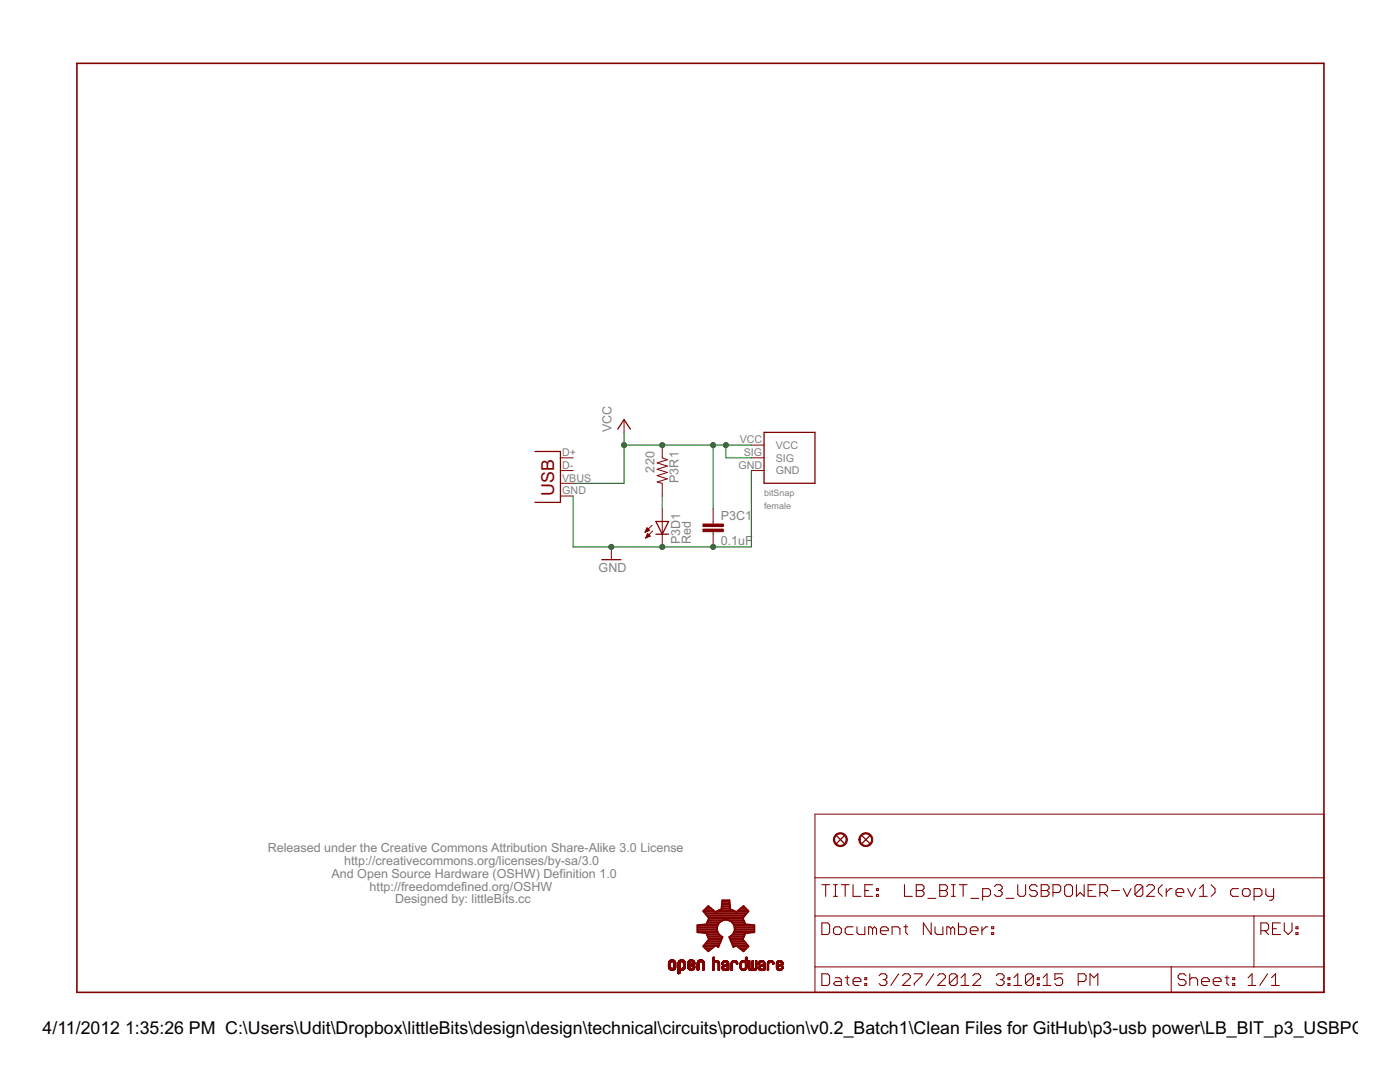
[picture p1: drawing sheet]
<svg xmlns="http://www.w3.org/2000/svg" width="279mm" height="216mm" viewBox="0 0 279 216" stroke-linecap="round" stroke-linejoin="round" font-family="sans-serif">
<path d="M15.3 12.6h248.9v185.4h-248.9z" fill="none" stroke="#800000" stroke-width=".32"/>
<g fill="none" stroke="#800000" stroke-width=".2">
<path d="M111.8 91.4h2.6M111.8 93.9h2.6M111.8 96.4h2.6M111.8 99h2.6M124.5 83.7v2.6M132.2 88.8v2.6l1 .3-2.1 .7 2.1 .6-2.1 .6 2.1 .7-2.1 .6 2.1 .6-2.1 .7 1.1 .2v2.6M149.9 91.4h2.6M149.9 93.9h2.6M149.9 88.8h2.6M122 109.1v2.6M128.8 106.1h.2M128.8 106h.5"/>
<path d="M128.9 105.9h.7M128.9 107.3h.1M128.9 107.2h.3M128.9 105.7h.6M129 105.6h.4M129 107.1h.5M129 105.5h.3M129 107h.7M129.1 105.4h.1M129.1 106.8h.5M129.1 105.3l.5 .5-.9 .4zM129.1 106.7h.4"/>
<path d="M129.2 106.6h.2M129.2 106.5l.6 .5-.9 .4zM130.1 104.8l-1.4 1.4M130.3 106l-1.4 1.4M132.2 101.5v7.6M142.3 101.5v3.1M142.3 106.1v3M162.6 162.5h101.6v35.5h-101.6zM162.6 175.2h101.6M133.4 192.9h.4M133.4 192.8h.4M133.4 192.7h.4"/>
<path d="M133.4 192.6h.4M133.4 192.5h.4M133.4 192.4h.4M133.4 192.3h.4M133.4 192.2h.4M133.4 193h.4M133.4 192.1h.4M133.4 193.2h.6M133.4 193.1h.5M133.5 193.2l1.3 .1M133.5 191.9h1.3M133.5 193.3h1.3"/>
<path d="M133.5 191.8h1.2M133.6 193.4h1.1M133.6 191.7h1.1M133.6 191.7h1M133.7 191.6h.9M133.8 193.5h.7M133.8 191.6h.7M133.8 193.6h.7M133.8 192.2h-.4M133.8 192.1h-.4M133.9 192h-.5M133.9 191.6h.5"/>
<path d="M133.9 193.6h.4M134 191.9l-.6 .1M134.2 191.9l.6 .1M134.3 192h.5M134.4 193.1h.5M134.4 192h.5M134.4 192.1h.5M134.5 193h.4M134.5 192.1h.4M134.5 192.9h.4M134.5 192.8h.4M134.5 192.7h.4"/>
<path d="M134.5 192.6h.4M134.5 192.5h.4M134.5 192.4h.4M134.5 192.3h.4M134.5 192.2h.4M134.6 193.5h-1M134.8 193.3h-1.3M134.8 193.2h-.5M134.9 193.1h-.5M135.3 192.9h.4M135.3 194.3h.3M135.3 194.1h.4"/>
<path d="M135.3 194h.4M135.3 193.9h.4M135.3 193.8h.4M135.3 193.7h.4M135.3 193.4h1.3M135.3 193.2h1.4M135.3 193.2h.6M135.3 193.1h.5M135.3 193h.4M135.3 192.8h.4M135.3 192.7h.4M135.3 192.6h.4"/>
<path d="M135.3 192.5h.4M135.3 192.4h.4M135.3 192.3h.4M135.3 192.2h.4M135.3 192.1h.4M135.3 194.3h.2M135.3 192h.5M135.4 192h.4M135.4 191.9h1.3M135.5 191.8h1.1M135.5 191.7h1.1M135.5 191.7h1"/>
<path d="M135.6 191.6h.9M135.7 194.2h-.4M135.7 191.6h.7M135.7 193.6h-.4M135.8 192.1h-.5M135.8 191.6h.5M135.8 193.6h.4M135.9 191.9l-.5 .1M136.2 191.9l.5 .1M136.3 192h.4M136.3 193.1h.4M136.3 193.1h.5"/>
<path d="M136.3 192h.5M136.3 192.1h.5M136.4 193h.4M136.4 193.6h-1.1M136.4 192.2h.4M136.4 192.1h.4M136.4 192.9h.4M136.4 192.8h.4M136.4 192.7h.4M136.4 192.6h.4M136.4 192.5h.4M136.4 192.4h.4"/>
<path d="M136.4 192.3h.4M136.4 193.5h-1.1M136.5 193.5h-1.2M136.6 193.4h-1.3M136.7 193.3h-1.4M136.7 191.9h-1.3M136.7 193.2h-.5M137.2 193.1h.5M137.2 193h.4M137.2 192.7h1M137.2 192.4h.4M137.2 192.3h.4"/>
<path d="M137.2 192.2h.4M137.2 192.1h.4M137.3 193.2h.5M137.3 193.2l1.3 .1M137.3 193.3h1.3M137.3 191.8l1.3 .1M137.4 191.8h1.2M137.4 193.4h1.1M137.4 191.7h1.1M137.5 191.7h1M137.5 193.5h.9M137.5 191.6h.9"/>
<path d="M137.6 193.5h.7M137.6 191.6h.7M137.6 193.6h.7M137.6 192.2h-.4M137.7 192.1h-.5M137.7 192.9l-.5 .1M137.7 191.6h.5M137.7 192.4h1M137.7 192h-.5M137.8 193.6h.4M137.8 192.9h-.6M137.8 192h-.5"/>
<path d="M137.8 192.8h-.6M137.8 192.4h.9M137.8 191.9l-.5 .1M137.9 192.3h.8M138 192.8h-.8M138 192.3h.7M138.1 191.9h.5M138.1 192.7h-.9M138.1 192.3h.6M138.2 192h.5M138.2 193.1h.5M138.2 192.1h.5"/>
<path d="M138.3 193h.4M138.3 192.2h.4M138.3 192.1h.4M138.3 192.9h.4M138.3 192.8h.4M138.3 192.6l-1.1 .1M138.4 192.8h.3M138.4 192.6h-1.2M138.5 192.7h.2M138.5 192.5l-1.3 .1M138.6 191.9h-1.3M138.6 193.2h-.5"/>
<path d="M138.6 192.5h-1.4M139.1 192.9h.4M139.1 193.4h.4M139.1 193.3h.4M139.1 193.2h.4M139.1 193.1h.4M139.1 193h.4M139.1 192.8h.4M139.1 192.7h.4M139.1 192.6h.4M139.1 192.5h.4M139.1 192.4h.4"/>
<path d="M139.1 192.3h.4M139.1 192.2h.4M139.1 193.6h.3M139.1 192.1h.4M139.2 193.6h.1M139.2 191.9h1.3M139.3 191.8h1.2M139.3 191.7h1.1M139.4 191.7h1M139.4 191.6h.9M139.4 193.5h-.3M139.5 191.6h.8"/>
<path d="M139.5 193.5h-.4M139.6 192.1h-.5M139.6 192h-.4M139.6 191.6h.5M139.7 192h-.5M139.8 191.9l-.6 .1M140 191.9h.5M140.1 192h.5M140.2 192.1h.4M140.2 192.9h.4M140.2 193.4h.4M140.2 193.3h.4"/>
<path d="M140.2 193.2h.4M140.2 193.1h.4M140.2 193h.4M140.2 192.8h.4M140.2 192.7h.4M140.2 192.6h.4M140.2 192.5h.4M140.2 192.4h.4M140.2 192.3h.4M140.2 192.2h.4M140.3 193.6h.1M140.5 193.6h-.3"/>
<path d="M140.5 193.5h-.3M140.6 193.5h-.4M142.3 192.9h.2M142.3 193.5h.2M142.3 193.4h.2M142.3 193.3h.2M142.3 193.2h.2M142.3 193.1h.2M142.3 193h.2M142.3 192.8h.2M142.3 192.7h.2M142.3 192.6h.2"/>
<path d="M142.3 192.5h.2M142.3 192.4h.2M142.3 192.3h.2M142.3 192.2h.3M142.3 192h.5M142.3 192h1.2M142.3 191.9h1.2M142.3 191.8l1.1 .1M142.3 191.8h1.1M142.3 191.7h1M142.3 191.7h.3M142.3 191.6h.2"/>
<path d="M142.3 191.5h.2M142.3 191.4h.2M142.3 191.3h.2M142.3 191.2h.2M142.3 191.1h.2M142.3 191h.2M142.4 193.6h-.1M142.5 193.6h-.2M142.5 193.5h-.2M142.6 192.3h-.3M142.6 192.1l-.3 .1M142.6 192.1h-.3"/>
<path d="M142.7 191.7h.5M142.7 192h-.4M142.9 191.6h.1M143.1 192h.5M143.2 192h.4M143.2 192.1h.4M143.3 192.1h.3M143.3 192.2h.3M143.3 192.9h.3M143.3 193.5h.3M143.3 193.4h.3M143.3 193.3h.3"/>
<path d="M143.3 193.2h.3M143.3 193.1h.3M143.3 193h.3M143.3 192.8h.3M143.3 192.7h.3M143.3 192.6h.3M143.3 192.5h.3M143.3 192.4h.3M143.3 192.3h.3M143.5 193.6h-.2M143.6 193.6h-.3M143.6 193.5h-.3"/>
<path d="M144.1 193.2h.3M144.1 193.1h.3M144.1 192.3h.3M144.1 193.3h.3M144.1 193.2l.3 .1M144.1 192.4h.1M144.1 192.2h.3M144.1 193.3l.5 .1M144.1 193.4h.8M144.2 193.5h.7M144.2 191.9h1.1M144.3 193.5h.7"/>
<path d="M144.3 191.9h1M144.3 193.6h.7M144.3 191.8h.9M144.3 192.4h-.2M144.4 192.3h-.3M144.4 193.1h-.3M144.4 192.7h1M144.4 191.7h.7M144.4 193.6h.5M144.4 193h-.3M144.4 192.1l-.3 .1M144.5 192.1h-.4"/>
<path d="M144.5 191.7h.6M144.5 192.6h.9M144.5 192h-.4M144.5 192.9l-.4 .1M144.6 192h-.4M144.6 192.9h-.5M144.6 192.6h.8M144.7 193.7h-.1M144.7 193.7h.1M144.7 191.6h.1M144.7 192.8h-.6M144.7 193.4h.2"/>
<path d="M144.7 192.5h.7M144.9 192.8h-.7M144.9 192.4h.5M144.9 192h.5M145 192.4h.4M145 192h.4M145 192.7h-.8M145 192.1h.4M145.1 192.3h.3M145.1 192.1l.3 .1M145.1 192.7h.3M145.1 192.2h.3"/>
<path d="M145.1 192.9h.3M145.1 193.5h.3M145.1 193.4h.3M145.1 193.3h.3M145.1 193.2h.3M145.1 193.1h.3M145.1 193h.3M145.1 192.8h.3M145.3 193.6h-.2M145.3 191.9l-1.1 .1M145.4 193.6h-.3M145.4 192.7h-1.1"/>
<path d="M145.9 192.9h.3M145.9 193.4h.3M145.9 193.3h.3M145.9 193.2h.3M145.9 193.1h.3M145.9 193h.3M145.9 192.8h.3M145.9 192.7h.3M145.9 192.6h.3M145.9 192.5h.3M145.9 192.4h.3M145.9 192.3h.3"/>
<path d="M145.9 192.2h.3M146 192h.4M146 192h1.2M146 193.6h-.1M146 191.9h1.1M146.1 191.8h.9M146.1 193.6h-.2M146.2 193.5h-.3M146.2 191.7h.7M146.2 192.1l-.3 .1M146.3 192.1h-.4M146.3 191.7h.6"/>
<path d="M146.3 192h-.4M146.5 191.6h.1M146.7 192h.5M146.8 192h.4M146.9 192.1h.3M146.9 192.2h.3M147 192.3h.2M147.2 192.4h-.2M147.7 192.9h.3M147.7 193.1h.3M147.7 193h.3M147.7 192.8h.3"/>
<path d="M147.7 192.7h.3M147.7 192.6h.3M147.7 192.5h.3M147.7 192.4h.3M147.7 192.3h.3M147.7 193.2h.4M147.7 192.2h.3M147.7 192.1h.3M147.7 193.3h.4M147.7 193.2l.4 .1M147.8 193.3l.5 .1M147.8 193.4h1.1"/>
<path d="M147.8 191.9h1.3M147.9 193.5h1M147.9 191.9h1.2M147.9 191.8h1.2M148 193.5h.8M148 193.6h.8M148 192.2l-.3 .1M148 191.7h1.1M148.1 193.6h.6M148.1 192.1h-.4M148.1 191.7h.6M148.1 192h-.4"/>
<path d="M148.2 192h-.4M148.3 193.7h.1M148.3 191.6h.1M148.4 193.7h.1M148.5 192h.6M148.6 193.3h.4M148.6 192h.5M148.7 192.1h.4M148.7 193.2h.3M148.7 193.1h.4M148.7 192.2h.4M148.7 191.7h.4"/>
<path d="M148.8 192.9h.3M148.8 193.1h.3M148.8 193h.3M148.8 192.8h.3M148.8 192.7h.3M148.8 192.6h.3M148.8 192.5h.3M148.8 192.4h.3M148.8 192.3h.3M148.8 192.2h.3M148.8 191.6h.3M148.8 191.5h.3"/>
<path d="M148.8 191.4h.3M148.8 191.3h.3M148.8 191.2h.3M148.8 191.1h.3M148.9 191h.2M149 193.3l-.5 .1M149 193.2l-.3 .1M149.1 191.9l-1.3 .1M149.3 192.9h.3M149.3 193.1h.3M149.3 193h.3M149.3 192.8h.3"/>
<path d="M149.3 192.7h.3M149.3 192.6h.3M149.3 192.5h.3M149.3 192.4h.3M149.3 192.3h.3M149.3 192.2h.3M149.3 192.1h.3M149.3 192h.3M149.3 191.9h.3M149.3 191.8h.3M149.4 193.3l.4 .1M149.4 193.3h.3"/>
<path d="M149.4 193.2l.3 .1M149.4 193.2h.2M149.4 193.4h1.6M149.4 191.7h.2M149.5 193.5h1.4M149.5 191.7h.1M149.5 193.6h1.4M149.6 193.6h.5M149.8 193.7h.1M149.9 193.7h.1M149.9 193.4h.6M150 193.3h.4"/>
<path d="M150 193.3h.3M150 192.9h.3M150 193.2h.3M150 193.1h.3M150 193h.3M150 192.8h.3M150 192.7h.3M150 192.6h.3M150.1 192.5h.2M150.1 192.4h.2M150.1 192.3h.2M150.1 192.2h.2"/>
<path d="M150.1 192.1h.2M150.1 192h.2M150.1 191.9h.2M150.1 191.8h.2M150.1 191.7h.2M150.2 191.7h.1M150.3 193.6h.5M150.6 193.7h.1M150.6 193.4h.4M150.7 193.3h.3M150.7 193.2h.3M150.7 193.1h.3"/>
<path d="M150.8 192.9h.2M150.8 193.1h.2M150.8 193h.2M150.8 192.8h.2M150.8 192.7h.2M150.8 192.6h.2M150.8 192.5h.2M150.8 192.4h.2M150.8 192.3h.2M150.8 192.2h.2M150.8 192.1h.2M150.8 192h.2"/>
<path d="M150.8 191.9h.2M150.8 191.8h.2M150.8 191.7h.2M150.9 191.7h.1M150.9 193.5h-1.5M151.3 193.2l.4 .1M151.3 193.2h.3M151.3 193.1h.3M151.3 193.3h.4M151.3 192.4h.1M151.3 192.2h.3M151.3 193.3l.5 .1"/>
<path d="M151.4 193.4h.8M151.4 192h.4M151.4 193.5h.8M151.5 191.9h1M151.5 193.5h.7M151.6 193.6h.6M151.6 192.7h1.1M151.6 191.8h.8M151.6 192.4h-.3M151.6 192.3h-.3M151.6 193h-.3M151.6 191.7h.8"/>
<path d="M151.7 192.1l-.4 .1M151.7 193h-.4M151.7 192.1h-.3M151.7 191.7h.6M151.7 192.6h1M151.8 192h-.4M151.8 192.9h-.5M151.9 193.7h.1M151.9 192.9h-.5M151.9 192.6h.8M152 192.8h-.6M152 191.6h.1"/>
<path d="M152 193.4h.1M152 192.5h.7M152.1 192.8h-.7M152.1 192.4h.6M152.2 192h.4M152.3 192.4h.4M152.3 192.7h-.8M152.3 192.1h.4M152.4 192.3h.3M152.4 192.2h.3M152.4 192.7h.3M152.4 192.9h.3"/>
<path d="M152.4 193.5h.3M152.4 193.4h.3M152.4 193.3h.3M152.4 193.2h.3M152.4 193.1h.3M152.4 193h.3M152.4 192.8h.3M152.5 193.6h-.1M152.6 191.9l-1.2 .1M152.6 193.6h-.2M153.1 192.9h.3M153.1 193.5h.3"/>
<path d="M153.1 193.4h.3M153.1 193.3h.3M153.1 193.2h.3M153.1 193.1h.3M153.1 193h.3M153.1 192.8h.3M153.1 192.7h.3M153.1 192.6h.3M153.1 192.5h.3M153.1 192.4h.3M153.1 192.3h.3M153.1 192.2h.4"/>
<path d="M153.2 192h1.2M153.3 193.6h-.2M153.3 191.9h1M153.4 191.8h.9M153.4 193.6h-.3M153.4 192.2h-.3M153.4 191.7h.8M153.5 192.1l-.3 .1M153.5 191.7h.6M153.5 192.1h-.3M153.6 192h-.4M153.8 191.6h.1"/>
<path d="M154 192h.4M154.1 192h.3M154.1 192.1h.4M154.2 192.1h.3M154.2 192.3h.3M154.2 192.2h.3M154.4 192.4h-.2M154.5 192.3h-.3M154.9 193.2h.4M154.9 193.1h.4M154.9 193h.3M154.9 193h.4"/>
<path d="M154.9 192.6h1.2M154.9 192.6h.4M154.9 192.5h.3M154.9 192.4h.3M154.9 192.3h.3M154.9 192.2h.4M155 193.2l.3 .1M155 193.3l.5 .1M155 193.3h.4M155 193.4h1.2M155 192h1.2M155.1 193.4h1"/>
<path d="M155.1 191.9h1.1M155.1 193.5h1M155.1 191.9h1M155.2 191.8h.9M155.2 193.5h.8M155.2 193.6h.8M155.2 191.7h.8M155.3 192.2h-.4M155.3 192.1l-.4 .1M155.3 193.6h.6M155.3 192.1h-.3M155.3 191.7h.6"/>
<path d="M155.4 192.9l-.5 .1M155.4 192h-.4M155.5 192.9h-.6M155.6 192.8h-.7M155.6 191.6h.1M155.6 193.7h-.1M155.6 193.7h.1M155.7 192.8h-.8M155.8 192.4h.5M155.8 192h.4M155.8 192.7h-.9M155.9 192h.4"/>
<path d="M155.9 193.3h.3M155.9 192.7h-1M155.9 192.3h.4M155.9 192.1h.4M156 193.2h.3M156 192.1h.3M156 193.1h.3M156 192.2h.3M156 192.3h.3M156 193h.3M156.1 192.6h-.7M156.2 192.9h.1"/>
<path d="M156.2 193.3l-.5 .1M156.3 192.5l-.9 .1M156.3 193.2l-.4 .1M156.3 192.5h-.7M156.3 192.4h-.6M162.6 182.8h101.6M162.6 192.9h101.6M233.7 192.9v5.1M250.3 182.8v10.1"/>
</g>
<g fill="none" stroke="#800000" stroke-width=".21">
<path d="M164 176.5h1.6M164.8 176.5v2.4M166.3 176.5h.8M166.3 178.9h.8M166.7 176.5v2.4M167.9 176.5h1.6M168.7 176.5v2.4M170.2 176.5v2.4h1.6M172.6 177.7h.8M174.1 176.5h-1.5v2.4h1.5M174.9 178.5h.4v.4h-.4zM174.9 177.3h.4v.4h-.4z"/>
<path d="M180.5 176.5v2.4h1.6M182.9 176.5h1.1l.4 .4v.4l-.4 .4 .4 .4v.4l-.4 .4h-1.1zM182.9 177.7h1.1M185.2 179.3h1.6M187.5 176.5h1.2l.4 .4v.4l-.4 .4 .4 .4v.4l-.4 .4h-1.2zM187.5 177.7h1.2M189.9 176.5h.7M189.9 178.9h.7M190.3 176.5v2.4M191.4 176.5h1.6M192.2 176.5v2.4M193.8 179.3h1.5"/>
<path d="M196.1 178.9h1.2l.4-.4v-.8l-.4-.4h-1.2v2.3M198.4 176.9l.4-.4h.8l.4 .4v.4l-.4 .4M199.2 177.7h.4M199.6 177.7l.4 .4v.4l-.4 .4h-.8l-.4-.4M200.8 179.3h1.5M203.1 176.5v2l.4 .4h.8l.4-.4v-2M207 176.9l-.4-.4h-.8l-.3 .4v.4l.3 .4h.8l.4 .4v.4l-.4 .4h-.8l-.3-.4M207.8 176.5h1.2l.4 .4v.4l-.4 .4 .4 .4v.4l-.4 .4h-1.2zM207.8 177.7h1.2M210.1 178.1h1.2l.4-.4v-.8l-.4-.4h-1.2v2.4M212.5 176.9l.4-.4h.7l.4 .4v1.6l-.4 .4h-.7l-.4-.4zM214.8 176.5v2.4l.8-.8 .8 .8v-2.4"/>
<path d="M217.1 177.7h.8M218.7 176.5h-1.6v2.4h1.6M219.5 178.1h1.2l.3-.4v-.8l-.3-.4h-1.2v2.4M220.3 178.1l.7 .8M221.8 177.7h1.6M224.2 177.3l.7 1.6 .8-1.6M228.1 176.9l-.4-.4h-.8l-.4 .4v1.6M228.1 176.9v1.6l-.4 .4h-.8l-.4-.4M228.1 176.9l-1.6 1.6M228.8 176.9l.4-.4h.8l.4 .4v.4l-1.6 1.6h1.6M232 176.5l-.8 .8v.8l.8 .8M232.7 177.3v1.6"/>
<path d="M233.9 177.3h-.4l-.8 .8M234.7 178.1h1.5v-.4l-.3-.4h-.8l-.4 .4v.8l.4 .4h.8M237 177.3l.8 1.6 .8-1.6M239.4 178.9h1.5M239.4 177.3l.7-.8v2.4M241.7 176.5l.8 .8v.8l-.8 .8M247.2 177.3h-1.2l-.4 .4v.8l.4 .4h1.2M247.9 177.7l.4-.4h.8l.4 .4v.8l-.4 .4h-.8l-.4-.4zM250.3 178.9h1.1l.4-.4v-.8l-.4-.4h-1.1v2.3M252.6 177.3v1.2l.4 .4h1.2M254.2 177.3v2l-.4 .3h-.4M164 184.1h1.2l.4 .4v1.6l-.4 .4h-1.2z"/>
<path d="M164 194.3h1.2l.4 .4v1.6l-.4 .3h-1.2zM166.3 185.3l.4-.4h.8l.4 .4v.8l-.4 .4h-.8l-.4-.4zM166.7 195.1h.8l.4 .4v1.1h-1.2l-.4-.3 .4-.4h1.2M168.7 195.1h.8M169.1 194.7v1.6l.4 .3M170.2 195.9h1.6v-.4l-.4-.4h-.8l-.4 .4v.8l.4 .3h.8M170.2 184.9h-1.1l-.4 .4v.8l.4 .4h1.1M171 184.9v1.2l.4 .4h1.2v-1.6M172.6 196.3h.4v.3h-.4zM172.6 195.1h.4v.4h-.4zM174.1 185.3l-.3-.4h-.4v1.6M174.1 185.3l.4-.4 .4 .4v1.2"/>
<path d="M174.1 185.3v1.2M175.4 194.7l.4-.4h.8l.4 .4v.4l-.4 .4M175.7 185.7h1.6v-.4l-.4-.4h-.8l-.4 .4v.8l.4 .4h.8M176.2 195.5h.4M176.6 195.5l.4 .4v.4l-.4 .3h-.8l-.4-.3M178 186.5v-1.6h1.2l.4 .4v1.2M179.3 194.3l-1.5 2.3M180.1 194.7l.4-.4h.8l.4 .4v.4l-1.6 1.5h1.6M180.4 184.9h.8M180.8 184.5v1.6l.4 .4M182.5 194.3h1.5v.4l-1.5 1.6v.3M185.8 184.1v2.4l-1.5-2.4v2.4"/>
<path d="M186.4 194.3l-1.6 2.3M186.6 184.9v1.2l.4 .4h1.2v-1.6M187.1 194.7l.4-.4h.8l.4 .4v.4l-1.6 1.5h1.6M189.7 185.3l.4-.4 .4 .4v1.2M189.7 185.3l-.4-.4h-.3v1.6M189.7 185.3v1.2M191 194.7v1.6l-.4 .3h-.7l-.4-.3M191 194.7l-.4-.4h-.7l-.4 .4v1.6M191 194.7l-1.5 1.6M191.3 184.1v2.4h1.2l.3-.4v-.8l-.3-.4h-1.2M191.8 196.6h1.6M191.8 195.1l.8-.8v2.3"/>
<path d="M193.6 185.7h1.6v-.4l-.4-.4h-.8l-.4 .4v.8l.4 .4h.8M194.1 194.7l.4-.4h.8l.4 .4v.4l-1.6 1.5h1.6M196 184.9v1.6M197.1 184.9h-.4l-.7 .8M197.9 186.1h.4v.4h-.4zM197.9 184.9h.4v.4h-.4zM198.8 194.7l.4-.4h.8l.4 .4v.4l-.4 .4M199.6 195.5h.4M200 195.5l.4 .4v.4l-.4 .3h-.8l-.4-.3M201.2 196.3h.3v.3h-.3zM201.2 195.1h.3v.4h-.3zM202.3 196.6h1.6"/>
<path d="M202.3 195.1l.8-.8v2.3M206.2 194.7v1.6l-.4 .3h-.7l-.4-.3M206.2 194.7l-.4-.4h-.7l-.4 .4v1.6M206.2 194.7l-1.5 1.6M207 196.3h.4v.3h-.4zM207 195.1h.4v.4h-.4zM208.2 196.6h1.5M208.2 195.1l.8-.8v2.3M212.1 194.3h-1.6v1.2l.8-.4h.4l.4 .4v.8l-.4 .3h-.8l-.4-.3M215.2 195.9h1.2l.3-.4v-.8l-.3-.4h-1.2v2.3M217.5 196.6v-2.3l.8 .8 .8-.8v2.3M236.7 194.7l-.4-.4h-.8l-.4 .4v.4l.4 .4h.8l.4 .4v.4l-.4 .3h-.8l-.4-.3"/>
<path d="M237.4 195.5l.4-.4h.8l.4 .4v1.1M237.4 194.3v2.3M239.8 195.9h1.5v-.4l-.3-.4h-.8l-.4 .4v.8l.4 .3h.8M242.1 195.9h1.6v-.4l-.4-.4h-.8l-.4 .4v.8l.4 .3h.8M244.5 195.1h.8M244.9 194.7v1.6l.4 .3M246 196.3h.4v.3h-.4zM246 195.1h.4v.4h-.4zM249.1 196.6h1.5M249.1 195.1l.8-.8v2.3M251.6 185.7h1.2l.4-.4v-.8l-.4-.4h-1.2v2.4M252.4 185.7l.8 .8"/>
<path d="M253 194.3l-1.6 2.3M253.8 196.6h1.5M253.8 195.1l.8-.8v2.3M254 185.3h.7M255.5 184.1h-1.5v2.4h1.5M256.3 184.1v1.6l.8 .8 .8-.8v-1.6M258.6 186.1h.4v.4h-.4zM258.6 184.9h.4v.4h-.4z"/>
</g>
<path d="M106.8 90.1h5v10.1h-5M123.3 85.6l1.2-1.9 1.3 1.9M152.5 86.3h10.1v10.1h-10.1zM120.1 111.7h3.8M130.9 104.1h2.5l-1.2 2.5zM130.9 106.6h2.5M167 166.8l1.5 1.5M168.5 166.8l-1.5 1.5M172 166.8l1.6 1.5M173.6 166.8l-1.6 1.5" fill="none" stroke="#800000" stroke-width=".25"/>
<g fill="#800000" stroke="#800000" stroke-width=".2">
<path d="M140.3 105.6h4.1v.5h-4.1z"/>
<path d="M140.3 104.6h4.1v.5h-4.1z"/>
</g>
<g fill="#800000" stroke="#800000" stroke-width=".2">
<path d="M166.7 166.6a1.4 1.4 0 0 1 2.2 .2 1.4 1.4 0 0 1-.8 2.1 1.4 1.4 0 0 1-1.8-1.4h.3a1.14 1.14 0 0 1 1.7-.9 1.14 1.14 0 0 1 .1 1.9 1.14 1.14 0 0 1-1.8-.7v-.3h-.3z" fill-rule="evenodd"/>
<path d="M171.8 166.6a1.4 1.4 0 0 1 2.2 .2 1.4 1.4 0 0 1-.8 2.1 1.4 1.4 0 0 1-1.8-1.4h.3a1.14 1.14 0 0 1 1.6-.9 1.14 1.14 0 0 1 .2 1.9 1.14 1.14 0 0 1-1.8-.7v-.3h-.3z" fill-rule="evenodd"/>
</g>
<g fill="none" stroke="#800000" stroke-width=".38">
<path d="M144.1 179.9h1.5M139.2 185.8h4M139.2 185.4h3.9M139.2 185.1h3.9M139.2 184.7h4M140.5 188.9h1.9M140.5 186.1h2.8M140.5 181.9h2.2M140.5 181.6h1.8M140.6 188.6h2.9M140.8 182.3h8.1M140.8 189.3h1.2"/>
<path d="M140.8 188.2h2.9M140.9 181.3h1M141 184.4l-1.8 .2v1.4l1.8 .2 .5 1.2-1.1 1.4 1 1 1.4-1.1 .6 .3M141.1 184.4h2.2M141.1 182.6h7.6M141.1 186.5h2.4M141.1 187.9h2.7M141.1 184h2.5M141.2 189.6h.4M141.2 186.8h2.7M141.2 180.9h.3M141.3 183.7h2.8"/>
<path d="M141.3 183h7.1M141.4 187.5h2.5M141.4 187.2h2.7M141.5 183.3h6.8M142.8 181.9h4.1M143.2 184.7a1.76 1.76 0 0 0 1 2.3l-.8 2M143.3 188.9h.1M143.6 181.6h2.5M144 181.3h1.7M144 180.9h1.7M144.1 180.6h1.5M144.1 180.2h1.5"/>
<path d="M144.1 183.7l-.7 .5-.2 .5M144.1 183.7l.6-.2 .9 .2M145.6 183.7l.5 .3 .5 .8M145.6 183.7h2.8M145.6 187.2h2.7M145.8 187.5h2.5M145.8 186.8h2.7M145.9 187.9h2.7M146.1 188.2h2.8M146.1 184h2.5M146.2 181.6l.7 .4 1.5-1.2 1 1-1.2 1.4 .5 1.2M146.2 181.6l-.4-.1-.2-1.9h-1.4l-.2 1.9-1.2 .5-1.4-1.2-1 1 1.1 1.4-.5 1.2"/>
<path d="M146.2 186.5h2.4M146.2 188.6h3M146.4 188.9h.1M146.4 184.4h2.3M146.4 186.1h2.9M146.6 184.8a1.79 1.79 0 0 1-1.1 2.2l.9 2M146.6 184.7h3.9M146.6 185.8h3.9M146.6 185.1h3.9M146.6 185.4h3.9M147 181.9h2.2M147.3 188.9h2"/>
<path d="M147.4 181.6h1.8M147.7 189.3h1.2M147.8 181.3h1M148.1 189.6h.5M148.3 180.9h.2M148.7 184.4l1.8 .2v1.4l-1.8 .2-.5 1.2 1.2 1.4-1 1-1.5-1.1-.5 .3"/>
</g>
<path d="M124.5 86.3v10.1h-10.1M124.5 88.8h25.4M132.2 99v2.5M142.3 88.8v12.7M144.9 88.8v2.6h5M149.9 93.9v15.2h-35.5v-10.1" fill="none" stroke="#008000" stroke-width=".2"/>
<g fill="#008000" stroke="#008000" stroke-width=".2">
<circle cx="122" cy="109.1" r=".51"/>
<circle cx="142.3" cy="109.1" r=".51"/>
<circle cx="132.2" cy="109.1" r=".51"/>
<circle cx="142.3" cy="88.8" r=".51"/>
<circle cx="144.9" cy="88.8" r=".51"/>
<circle cx="132.2" cy="88.8" r=".51"/>
<circle cx="124.5" cy="88.8" r=".51"/>
</g>
<text font-size="4" fill="#800000" x="110.6" y="99" transform="rotate(-90 110.6 99)">USB</text>
<g font-size="4">
<text x="8.5" y="206.4">4/11/2012</text>
<text x="25" y="206.4">1:35:26 PM C:\Users\Udit\Dropbox\littleBits\design\design\technical\circuits\production\v0.2_Batch1\Clean Files for GitHub\p3-usb power\LB_BIT_p3_USBPOWER</text>
</g>
<g font-size="2.8" fill="#808080">
<text x="122" y="86.3" transform="rotate(-90 122 86.3)">VCC</text>
<text x="130.6" y="94.3" transform="rotate(-90 130.6 94.3)">220</text>
<text x="135.4" y="96.4" transform="rotate(-90 135.4 96.4)">P3R1</text>
<text x="143.8" y="103.7">P3C1</text>
<text x="135.7" y="108.6" transform="rotate(-90 135.7 108.6)">P3D1</text>
<text x="137.9" y="108.6" transform="rotate(-90 137.9 108.6)">Red</text>
<text x="143.8" y="108.8">0.1uF</text>
<text x="119.5" y="114.2">GND</text>
<text x="53.4" y="170.1">Released under the Creative Commons Attribution Share-Alike 3.0 License</text>
<text x="68.7" y="172.6">http://creativecommons.org/licenses/by-sa/3.0</text>
<text x="66.1" y="175.2">And Open Source Hardware (OSHW) Definition 1.0</text>
<text x="73.8" y="177.7">http://freedomdefined.org/OSHW</text>
<text x="78.8" y="180.2">Designed by: littleBits.cc</text>
</g>
<g font-size="2.4" fill="#808080">
<text x="147.6" y="88.5">VCC</text>
<text x="154.8" y="89.6">VCC</text>
<text x="112.2" y="91">D+</text>
<text x="112.2" y="93.5">D-</text>
<text x="147.4" y="93.5">GND</text>
<text x="148.4" y="91">SIG</text>
<text x="154.8" y="92.1">SIG</text>
<text x="154.8" y="94.7">GND</text>
<text x="112.2" y="96.1">VBUS</text>
<text x="112.2" y="98.6">GND</text>
</g>
<g font-size="2" fill="#808080">
<text x="152.5" y="99">bitSnap</text>
<text x="152.5" y="101.5">female</text>
</g>
</svg>
